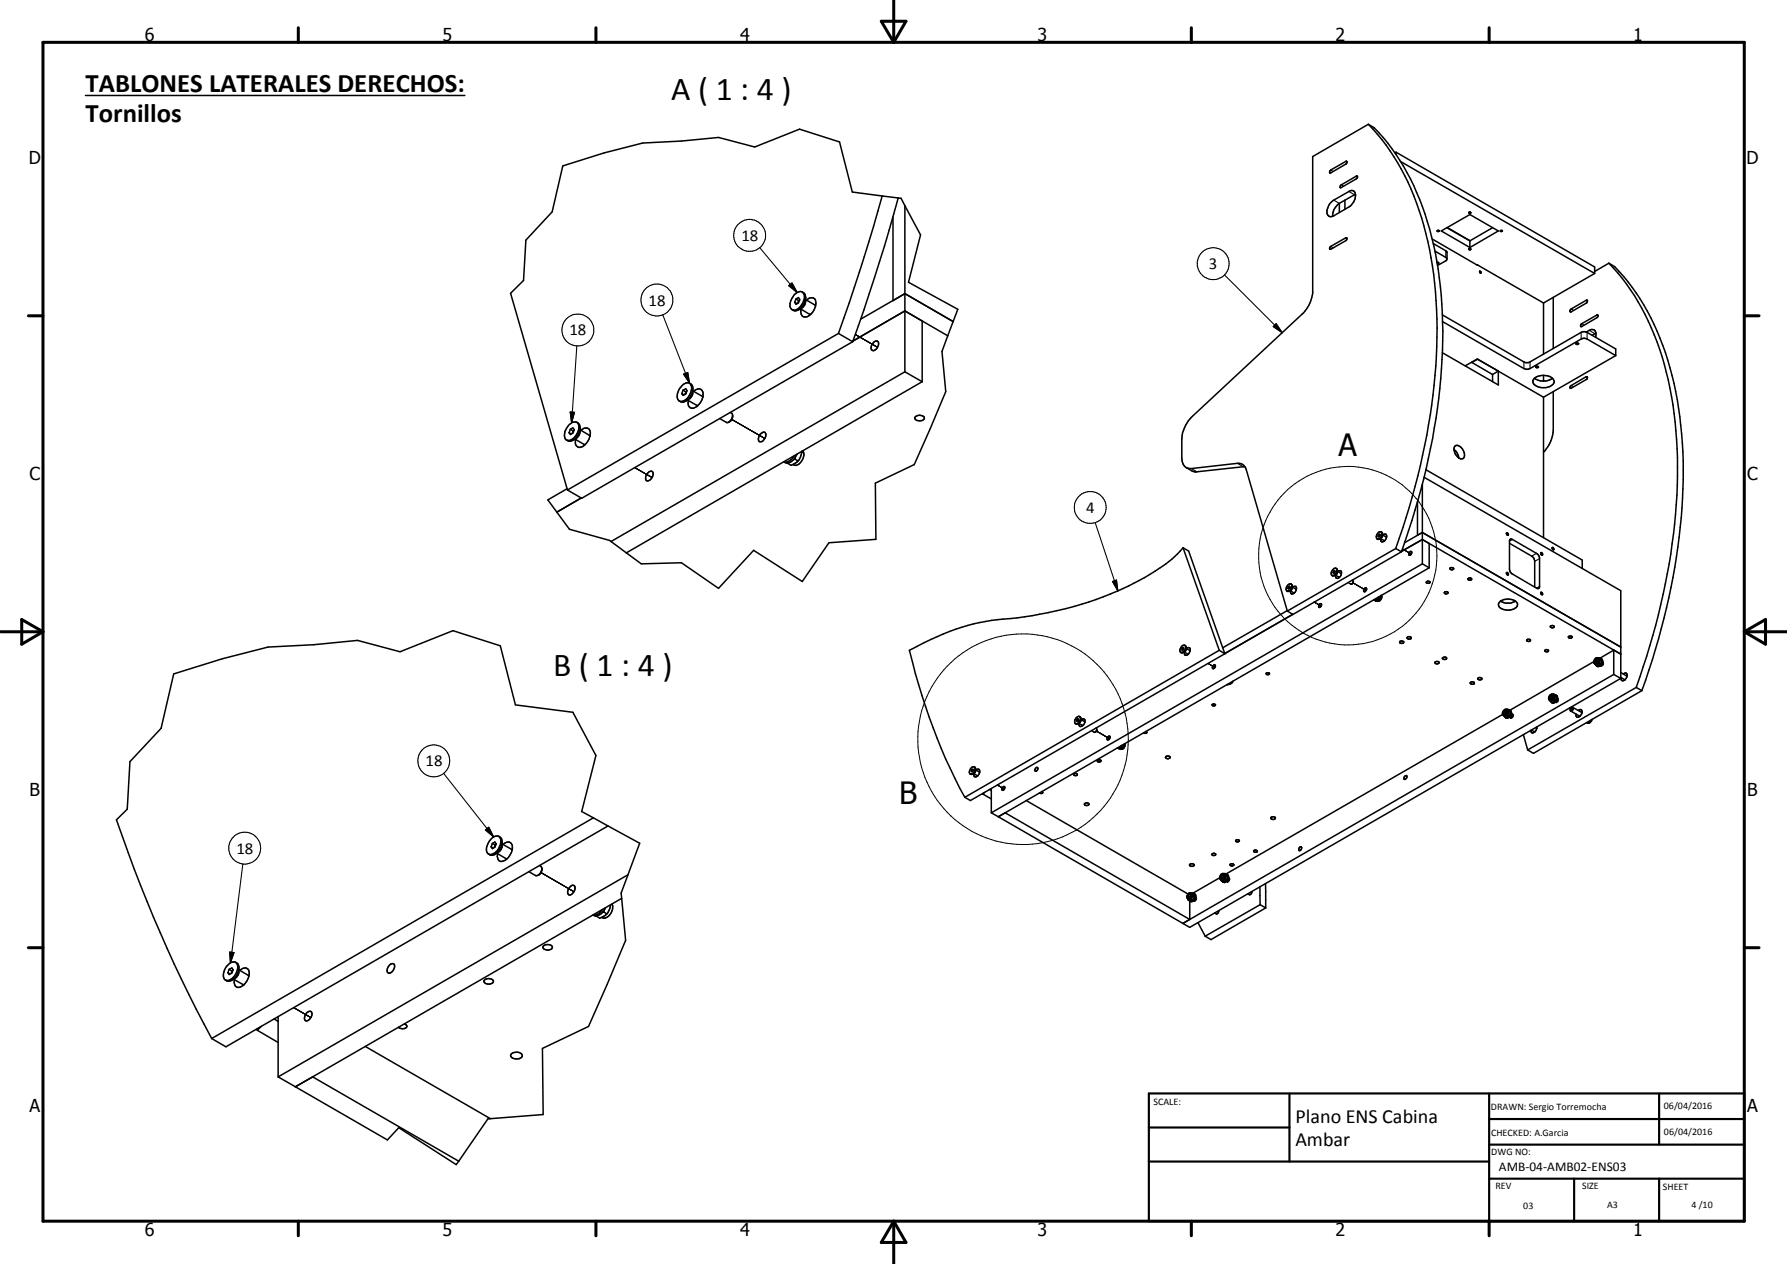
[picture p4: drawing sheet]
<svg xmlns="http://www.w3.org/2000/svg" width="420mm" height="297mm" viewBox="0 0 420 297" stroke-linecap="round" stroke-linejoin="round" font-family="sans-serif">
<g fill="none" stroke="#000" stroke-width=".24">
<path d="M201.1 78.6l5.2 3M172 98.6l7.8 4.4zM149.3 109.9l4 2.3M318.2 137l3 1.8M329.7 129l2.1 1.2M284 155.9l1.7 .9M309 141.5l1.6 .9M376.6 156l.3 .2M257.8 171.8l3.1 1.8zM355.2 168.1l.5 .3-.4-.1M366 164.6l.3 .2M369.1 166.4l.4 .2z"/>
<path d="M234.5 184.5l1.7 .9M127.2 205.1l7.7 4.4zM281 211.3l.2 .1M288.7 206.8l.3 .1M69 236.8l4.1 2.3"/>
<circle cx="316.9" cy="130.6" r="21"/>
<circle cx="240.5" cy="173.7" r="24.7"/>
</g>
<g fill="none" stroke="#000" stroke-width=".35">
<path d="M20.1 22.4h89.2M321.7 29.2l-13.1 7.6v32.2a8.2 8.2 0 0 1-2.5 4.8l-25.7 24a7.9 7.9 0 0 0-2.5 5.4v4.4a2.14 2.14 0 0 0 2.2 2.5l10.8-1.2a1.9 1.9 0 0 1 2.1 1.5l9.7 33.2M321.7 29.2l1.4 .8a55.7 55.7 0 0 1 13.9 27.4 110.6 110.6 0 0 1 .2 43.2 173.3 173.3 0 0 1-7.7 29.1M321.7 29.2a56.1 56.1 0 0 1 14 27.5 110.1 110.1 0 0 1 .2 43.2 170.4 170.4 0 0 1-7.7 29M328.2 35.8l-.2 .1M328.2 35.8v.6M328.2 35.8l46.7 26.9v1.6M329.3 37.9l45.6 26.4M207.4 46.1l4.5 .5 .9 1.7M207.4 46.1l-7-1-3-11.7-9.4-3-10.6 4.1-8.5-2.2-8.7 .8-9.1 .5-9.1 2.3-9.7 3.1-2.5 10.8-6.2 6.6-.5 9.5-3.1 3 13.4 46.2M207.4 46.1l-5.4 17.9-4.9 14.4M210 51v19.7l2.8-1.7"/>
<path d="M211.2 46.5a466 466 0 0 1-10.7 33.8M212.8 48.3v39.1M212.8 48.3l3.6 6.9-2.8 11.1 11.6 6.4-1.1 2.9M312.7 40.1l3.7-2.2 .3 .1-.2 .5-3.6 2.1h-.3zM312.7 58.1l3.7-2.2h.2l-.2 .7-3.5 2-.3-.1zM313.1 47.4l4-2.4a1 1 0 0 1 1.3 0 1 1 0 0 1 .3 1.2 3.3 3.3 0 0 1-1.6 2.4l-3.5 2.1a1.09 1.09 0 0 1-1.4-.1 1.09 1.09 0 0 1-.1-1.4l.4-1zM314.9 47.8v2.2M315.2 43.6l3.7-2.2h.2v.3l-.2 .3-3.7 2.1-.1-.1zM316.2 47v2.2M318.7 45.6l-3.8 2.2a3.5 3.5 0 0 0-1.6 3M318.7 45.7h.1M336.8 56.2l10.6 6.1"/>
<path d="M337 57.2l3.1 1.9 .1 1.8M337.4 59l2.5 1.5 .3 .3-.1 .4-2.1 1.2M337.9 54.2l.4-.1 .1 .2-.4 .1zM338.9 54.3l6.7-3.9 6.7 3.9-6.7 3.9zM340.2 53.5l5.4 3.1M340.3 53.5l5.3 3.1M345.3 58.5l.4-.1 .1 .2-.3 .1zM345.3 49.9l.4-.1 .1 .2-.3 .1zM345.6 56.6v1.6M350.9 53.5l-5.3 3.1M352.8 54.2h.5l-.5 .2zM186.3 72.8l.7 .3 .7-.3"/>
<path d="M186.8 71l.6 .4M187.1 70.3l.6-.4 .3 .5-.3 .8-.6 .3-.3-.5M187.1 70.3l.7 .4M187.1 70.3l-.3 .7M187.8 70.7l-.2 .5M188 70.6l-.2 .1M188.2 72.6l2.4 1.3M188.6 68.6a2.1 2.1 0 0 0-2.3 1.4 1.95 1.95 0 0 0-.2 2.6l.2 .2M188.6 68.6a1.78 1.78 0 0 1 .2 2.5l-.2 .3a2.01 2.01 0 0 1-2.3 1.4M188.6 68.6a1.21 1.21 0 0 1 .8 1.3M189.4 70.4l2.4 1.5M189.4 69.9v.9l-.2 .9-.5 .6-1 .5"/>
<path d="M189.4 69.9a3.9 3.9 0 0 1-1.7 2.9M189.6 70.5a1.22 1.22 0 0 1 2.2 .2 3.4 3.4 0 0 1-2.5 3.8 1.22 1.22 0 0 1-.9-1.8M197.1 78.4l-63.7 36.7M197.1 78.4l3.4 1.9M212.8 73.1l10 5.8M212.8 73.1l-12.2 7M212.8 69l11.3 6.6M212.8 69l-10.5 6M212.8 73.1l4 2.3v14.3M222.8 78.9l-1.3 3.7 .9 9.4-7.4 17.2-9.2 4.3 .1 13.2-11 .9-6.3 9.1-11.4-7.4-8.3 9-8.7-6.1-9.4 .3-3.5-2.6M224.1 75.6l-1.3 3.3M337.9 61.6l.4 .2-.4 .2"/>
<path d="M339.1 74l19.6 11.2 1-.2 12.1-6.9 .5-.2 .9 .2 6.7 3.9v1.6M339.2 75.6l19.1 11 .6 .2 .8-.2 12.1-6.9 .5-.2 .9 .2 6.7 3.9M347.3 62.3l15.6 8.9M347.9 63.8h.2l.1 .4-.3-.1zM348.1 64.2h.1M362.9 71.2v12M365.2 69.9v12M369.4 72.6l3.5-2 .3 .1-.1 .5-3.8 2.1-.2-.3zM371.7 76.2l3.7-2.2h.3v.4l-.3 .3-3.5 2.1-.3-.1zM372.9 78l.8-.4a.95 .95 0 0 1 1-.1 .95 .95 0 0 1 .5 .9l-.1 .8M374.9 64.3l-12 6.9M375.2 78.3l-.9 .5"/>
<path d="M378.3 61.8l-3.4 2M378.3 61.8l1.3 .9a56.5 56.5 0 0 1 14 27.4 108.6 108.6 0 0 1 .6 40.8 168.8 168.8 0 0 1-8.2 31.4M378.3 61.8a57.4 57.4 0 0 1 14.3 29.4 116 116 0 0 1-.6 43.7 167.8 167.8 0 0 1-7.3 26.6M135.6 99.2a1.96 1.96 0 0 1 0 2.8 2.23 2.23 0 0 1-2.4 1.4M135.6 99.2a1.7 1.7 0 0 0-2 .8 2.51 2.51 0 0 0-.6 3.3l.2 .1M135.6 99.2a1.2 1.2 0 0 1 .8 1.3M159.7 94.2a1.18 1.18 0 0 0 1.5 .1M160.3 92.5l.6 .3M160.6 91.7l.6-.3 .3 .4-.3 .8-.6 .3-.3-.4M160.6 91.7l.6 .4M160.6 91.7l-.3 .8M161.2 92.1l-.1 .6"/>
<path d="M161.4 92l-.2 .1M161.7 94l2.4 1.3M162.1 90a1.1 1.1 0 0 1 .8 1.1 2.59 2.59 0 0 1-.4 2.2l-1.3 1M162.1 90a2.36 2.36 0 0 0-2.6 1.8 1.9 1.9 0 0 0 .2 2.4M162.1 90a2.04 2.04 0 0 1 0 2.8 2.12 2.12 0 0 1-2.4 1.4M162.9 91.9l2.4 1.4M162.9 91.7a3.6 3.6 0 0 1-1.7 2.6M163.1 91.9l.3-.2a1.18 1.18 0 0 1 1.5-.2 1.18 1.18 0 0 1 .4 1.5 3.1 3.1 0 0 1-2.8 2.9 1.34 1.34 0 0 1-.7-1.8M171.7 96.9a1.11 1.11 0 0 1 .2 1.9l-1 .5-1.7-1M172.2 98l-.4 .8-.4 .4M200.5 80.3l-63.7 36.8-3.4-2M205.5 80.4a.64 .64 0 0 1 .9-.2 .64 .64 0 0 1 .1 .9 1.28 1.28 0 0 1-1.5 1.2l-.2-.5 .1-.5z"/>
<path d="M212.8 87.4l-69.1 39.9M212.8 87.4l4 2.3M215.2 98a1.45 1.45 0 0 1 2.1 .1v.3a1.34 1.34 0 0 1-2.2-.2zM216.8 89.7l-69.5 40.2M339.1 82.9l13.2 7.6v-3.3M344.5 86l2.8-1.6 15.6 8.9M346.1 85.1v.1M346.1 85.2l1.3-.8 4.9 2.8M346.1 85.2l4.8 2.8M350.9 88v1.7M352.3 87.2l-1.4 .8M360.8 88.9a3.2 3.2 0 0 1 4.6 .6 1.58 1.58 0 0 1-1.7 1.6 3.1 3.1 0 0 1-3.2-1.1v-.7z"/>
<path d="M360.8 88.9a3.6 3.6 0 0 0 4.2 0M361.2 86.1h.3l.2 .2-.4 .1zM362.9 88.2v1.4M362.9 93.3v33M365.2 92v9.1a8.4 8.4 0 0 1-2.3 5.2M369.2 90.8l3.7-2.3 .3 .1-.1 .5-3.8 2.2-.2-.2zM370.6 80.7l.3-.1 .3 .2-.5 .1zM379.9 83.6l-17 9.7M133.2 103.4a1.14 1.14 0 0 0 1.5 .1M133.3 114.9l-4.5 2.6 5.1 6.9 9.4 2.6 .4 .3M133.8 101.7l.5 .3M134.1 100.9l.6-.4 .3 .5-.3 .8-.6 .3-.3-.4"/>
<path d="M134.1 100.9l.6 .4M134.1 100.9l-.3 .8M134.7 101.3l-.1 .6M134.9 101.2l-.2 .1M135.2 103.2l2.4 1.3M136.4 101l2.3 1.5M136.4 100.5v1l-.3 .8-.4 .6-1 .6M136.4 100.5a3.8 3.8 0 0 1-1.7 3M136.6 101.1a1.18 1.18 0 0 1 1.4-.5 1.18 1.18 0 0 1 .8 1.3l-.1 .6M136.7 117l-5.8 3.4M138.7 102.5a3.1 3.1 0 0 1-2.7 2.6l-.3-.2a1.4 1.4 0 0 1-.4-1.6M152.3 111.2l.3-.3a.62 .62 0 0 1 .8 0 .62 .62 0 0 1 .1 .8 1.1 1.1 0 0 1-1.7 1.1v-.9z"/>
<path d="M178.8 102a.68 .68 0 0 1 .6-.5 .68 .68 0 0 1 .7 .6 1.68 1.68 0 0 1-1.5 1.7 1.2 1.2 0 0 1 .2-1.8zM185.1 108.8l.1 .1M185.3 108.8l-.1 .1M186.7 107.1a2.18 2.18 0 0 1-2.4 1.4l.8 .3M186.9 107.9l-.3 .1M186.9 107.9l.8 .4M187 107.4l-.1 .5M187.4 106.7a3.1 3.1 0 0 1-2.3 2.1M187.7 108.3l-1.7 1-.8-.4M188.5 106.1a4.2 4.2 0 0 1-.8 2.2M188.7 106a2.54 2.54 0 0 1-1 3.1l-.2 .1a.79 .79 0 0 1-1-.1M292.7 109.6l-11.6 1.3a4.2 4.2 0 0 1-2.2-1"/>
<path d="M333.3 117.9v7.9l1.1-.7M334.4 113.8v18.7M334.8 112.1l46.3 26.7v20.6M335.2 110.4l36.8 21.2v2M341.9 105.7a2.66 2.66 0 0 1 1.1 1.9M342 104.9a1.34 1.34 0 0 1 2 .9 1.33 1.33 0 0 1-.1 2 2.2 2.2 0 0 1-1.9-2.9zM143.7 127.3l3.6 2.6M278.2 128.7a32.6 32.6 0 0 1-10.4 7.7 85.2 85.2 0 0 1-34.7 9.4 55.6 55.6 0 0 0-19.3 7 142.5 142.5 0 0 0 13.1 34.6M278.2 128.7l1.3 .8 8.5 24.1M278.2 128.7l8.5 24.1M302.6 138.9l.1 .1M302.7 138.9a1.05 1.05 0 0 1-.2-1.1 1.05 1.05 0 0 1 1-.6 1.21 1.21 0 0 1-.7 1.7"/>
<path d="M302.8 138.2l.1 .2 .3-.2M302.8 138.2l.3 .1M302.9 137.9l.3 .1M302.9 137.9l-.1 .3M302.9 137.9l.3-.1 .1 .1-.1 .3M303.2 138v.2M303.2 138.2l-.1 .1M303.3 138h-.1M303.3 138.8l1 .5M303.6 137.2l.2 .3 .1 .6M303.8 138.1l-.5 .8h-.6M303.9 138l.9 .6"/>
<path d="M303.9 138.1l-.2 .5-.5 .3M303.9 137.9l-.1 .2M303.9 138l.3-.2h.5l.1 .8M304.8 138.6l-.3 .6-.5 .4-.5-.2-.1-.5M313.4 134.5l.2 .2M313.6 134.2l.2-.1 .1 .1-.1 .4-.2 .1-.2-.2M313.6 134.2l.2 .2M313.6 134.2l-.2 .3M313.8 134.4l-.1 .2M313.8 134.4h.1M314 135.1l.9 .6M314.1 133.6a1.09 1.09 0 0 0-.8 1.7 1.2 1.2 0 0 0 .9-1.7"/>
<path d="M314.1 133.6a1.06 1.06 0 0 1-.5 1.7h-.4M314.1 133.6h.2M314.5 134.1l-.1 .6-.6 .6M314.5 134.3l.8 .5M314.5 134.3l.7-.2a1.09 1.09 0 0 1 0 1.2 1.09 1.09 0 0 1-1.1 .5l-.1-.6M314.9 135.7h.1M315.3 134.8h.1M315.4 134.8v.1M317 136.9l.7 .4 .4-.3M318 136.3l.2 .3-.2 .4M318 137.1l-.2 .1M318.2 136.6l-.1 .4"/>
<path d="M320.8 138.3l.5-.1v.2l-.4 .7-.3-.2zM324 126l.3 .1M324.1 125.1a.53 .53 0 0 1 .7 0 .53 .53 0 0 1 .1 .7l-.2 .4-.7 .5a.87 .87 0 0 1-.4-.8 .87 .87 0 0 1 .5-.8zM324.1 125.6l.3-.1 .1 .2-.4 .5-.1-.2M324.1 125.6l.3 .2M324.1 125.6l-.1 .4M324.4 125.8l-.1 .2M324.4 125.8h.1M324.6 126.6l.9 .5M324.6 126.6l.1 .6 .2 .1 .6-.2M324.7 140l-.3 .9M324.8 125l.2 .3 .1 .6"/>
<path d="M324.8 139.9a.89 .89 0 0 1-.9 1.3M325 125.9l-.7 .8h-.5M325.1 125.7l.9 .6M325.1 125.9l-.3 .5-.4 .3M325.1 125.6l-.1 .3M325.2 125.7l.6-.2 .2 .4v.4M326 126.3l-.5 .8M328.2 128.9l-25.5 14.7M328.2 128.9l1.3 .8M329.5 129.6l4.9-2.8 46.7 26.9-1.7-.9M329.5 129.7l-41.5 23.9M331.5 129.7l.1-.1a.43 .43 0 0 1 .2 .6 .43 .43 0 0 1-.6 .1z"/>
<path d="M334.4 125.1l-4.2 2.5M334.4 125.1l46.7 27M334.4 132.5l1.6 .9M334.4 132.5l-101.3 58.5M335.4 136.8l.4-.2 .4 .2v.2l-.6 .1zM336 133.4l-101.3 58.5M336 127.7v5.7M339.6 139.2a.42 .42 0 0 1 .5-.2 .42 .42 0 0 1 .3 .4l-.6 .1zM340.9 133.5l.6-.1 .3 .2a.43 .43 0 0 1-.5 .3 .43 .43 0 0 1-.4-.4zM345.1 136a.5 .5 0 0 1 .5-.2 .5 .5 0 0 1 .4 .3l-.1 .2h-.5zM354.2 125.3a.33 .33 0 0 1 .4 .1 .33 .33 0 0 1-.1 .4zM354.2 134.6l.2-.1 .2 .6-.2-.1z"/>
<path d="M354.9 127.7l5.2 3 .6 .6 .1 .4v6.3M355 126.7l.6 .1 5.7 3.2 .6 .7 .1 .4v6.9l-.3 .3-.4-.1-5.8-3.4-.5-.5-.1-.4v-6.9zM362.3 129.9a.28 .28 0 0 1 .3 .2 .28 .28 0 0 1-.1 .3zM362.3 139.2l.3 .1v.5l-.3-.2zM364.9 128.7h.3l.1 .5h-.2zM277.8 152.6l.3 .1M277.9 152.3l.3-.2 .1 .2-.1 .4-.3 .1-.1-.2M277.9 152.3l.3 .1M277.9 152.3l-.1 .3M278.2 152.4v.3M278.2 152.4h.1M278.4 153.2l.9 .6"/>
<path d="M278.5 151.6a.97 .97 0 0 1 .4 1 .97 .97 0 0 1-.7 .7M278.5 151.6a1.14 1.14 0 0 0-.9 1.7 .98 .98 0 0 0 1.3-1M278.6 151.6a1.13 1.13 0 0 1-.9 1.7M278.9 152.4l.9 .6M279 152.4l.6-.2 .2 .2v.6M279.3 153.8h.1M279.8 153l-.3 .6-.6 .4-.3-.1-.1-.6M285.3 156.3h.4l.1 .2-.2 .5-.4 .1-.1-.3zM286.7 152.8l1.3 .8M286.7 152.8l-59.8 34.6M288 153.6l-59.8 34.5-1.3-.7M297.8 158.2l.5-.1 .2 .3-.6 .1-.2-.1z"/>
<path d="M302.6 143.5l-15.1 8.7M302.7 143.6l1.3 .8M310.2 142l.4-.1a.5 .5 0 0 1 0 .6 .5 .5 0 0 1-.6 .1zM324 140.4l-.4 .4-.6 .2 .4 .1M324.1 140.7l-.2 .1M324.1 140.7l.3 .2M324.1 140.5l-.7 .6M324.1 140.5v.2M324.3 140.3l-.2 .2M324.4 140.9l-.7 .4-.3-.2M329.1 150.7a.48 .48 0 0 1 .6-.1 .48 .48 0 0 1 .3 .5 .48 .48 0 0 1-.6 .1 .48 .48 0 0 1-.3-.5zM330.9 149.7a.48 .48 0 0 1 .6-.1 .48 .48 0 0 1 .3 .5 .48 .48 0 0 1-.6 .1 .48 .48 0 0 1-.3-.5z"/>
<path d="M337.4 155.6l.7-.2 .3 .3a.56 .56 0 0 1-1 0zM339.2 154.6l.8-.1a.46 .46 0 0 1-.2 .6 .46 .46 0 0 1-.6-.3zM347.5 159.3a.46 .46 0 0 1 .6-.1 .46 .46 0 0 1 .2 .5l-.5 .1-.4-.3zM352.6 141.5a3.1 3.1 0 0 1 4.2 .3v.4a2.74 2.74 0 0 1-4.5 .1v-.4zM352.8 141.3a3.2 3.2 0 0 0 3.5 0M359 150.4l.1-.2 .6 .1a.41 .41 0 0 1-.2 .5 .41 .41 0 0 1-.5-.2zM363.2 152.9a.42 .42 0 0 1 .5-.3 .42 .42 0 0 1 .3 .5l-.5 .1zM364.6 147.1l.4-.1 .4 .2a.43 .43 0 0 1-.5 .3 .43 .43 0 0 1-.3-.4zM368.8 149.6l.6-.1 .2 .2a.47 .47 0 0 1-.4 .3 .47 .47 0 0 1-.4-.4zM374.7 155.5l-19.7 11.4M375 156l.2 .3M375.1 154.7a.41 .41 0 0 1 .6-.1 .41 .41 0 0 1 0 .6l-.4 .7-.4 .1-.2-.6z"/>
<path d="M375.6 154.9a.49 .49 0 0 0-.6 .2 .49 .49 0 0 0 0 .6l.5-.3M375.6 154.9a.44 .44 0 0 0-.5 .2 .44 .44 0 0 0 0 .6l.3-.1M375.6 154.9l-.2 .6M375.6 154.9l-.1 .5M375.7 154.6a.81 .81 0 0 1 .3 1 .81 .81 0 0 1-.9 .5l-.2-.1M376 156l-.8 .3M376 154.6l.3 .5M376 154.6h-.3M376 156l.2 .1M376 154.6l.2 .1M376.2 154.7a1 1 0 0 1 .6 1 1 1 0 0 1-.7 .9h-.5l-.3-.2M376.2 154.7l.4 .5"/>
<path d="M376.2 156.1l-.7 .4-.3-.2M376.3 155.1l-.3 .9M376.3 155.1l.3 .1M376.6 155.2l-.4 .9M376.6 154.9a1.23 1.23 0 0 1-1.2 1.6M376.8 155.6a.48 .48 0 0 1 .1 .6 .48 .48 0 0 1-.6 .2M379.4 158.5l1.7 .9M379.4 158.5l-101.3 58.5 1.6-.9M379.4 152.8v5.7M379.4 152.8l-3.2 1.9M381.1 159.4l-101.4 58.5-45-26M381.1 158l1.5 .9"/>
<path d="M381.1 159.2l.9 .5M381.2 159.3a.5 .5 0 0 0 .2 .7 .5 .5 0 0 0 .7-.3M381.7 158.4l.6-.2 .2 .2 .1 .5M382 159.7l.1 .1M382.6 158.9l-.5 .8M253 168.7l.4-.3a.48 .48 0 0 1 .6 .1 .48 .48 0 0 1-.1 .7 .88 .88 0 0 1-1.1 .8 1.06 1.06 0 0 1 .2-1.3zM253.1 169.3l.2 .2M253.2 169l.3-.1v.5l-.3 .1-.1-.2M253.2 169l.3 .2M253.2 169l-.1 .3M253.5 169.2l-.1 .2M253.6 169.2h-.1"/>
<path d="M253.6 170l1 .5M253.9 168.4a1 1 0 0 1-.5 1.7M254.2 169.2l.6-.2 .2 .1 .1 .6M255.1 169.7a.92 .92 0 0 1-1.3 .9l-.1-.6M255.1 169.7l-.9-.6-.3 .6-.5 .4h-.5M256.7 171.7l.5 .4 .6-.3M257.7 171.1l.2 .3-.1 .3M257.7 172h-.2M257.9 171.5l-.2 .3M258.1 178.6h.5l.3 .3-.7 .2-.2-.2zM260.5 173.2l.3-.2a.48 .48 0 0 1 .1 .6 .48 .48 0 0 1-.6 .2zM263.6 175.3l-.5 .4-.4 .1 .3 .1"/>
<path d="M263.7 175.3l-.7 .6M263.7 175.3v.2M263.7 175.5l-.1 .1M263.7 175.5l.3 .2M263.9 175.1l-.2 .2M264 175.7l-.7 .4-.3-.2M264.4 174.8l-.4 .9M264.4 174.8a.85 .85 0 0 1 0 .9 .85 .85 0 0 1-.9 .3M268.9 172.2v.1M269.4 171.9l.3 .2-.1 .2h-.7M274.1 177.8l.6-.1 .4 .2a.55 .55 0 0 1-.5 .4 .55 .55 0 0 1-.5-.4zM285.1 165.5h.6a.36 .36 0 0 1-.3 .4 .36 .36 0 0 1-.4-.3z"/>
<path d="M289.9 160.1l-.1 .3-.6 .4-.8 .1M345.7 160.4a.5 .5 0 0 1 .5-.2 .5 .5 0 0 1 .4 .5 .58 .58 0 0 1-.9-.3zM353.3 167.9l-65.1 37.5M353.5 168.1l.3 .3M353.5 167.3l.4-.4a.44 .44 0 0 1 .2 .6 .44 .44 0 0 1-.6 .2zM353.6 167a.44 .44 0 0 1 .6-.3 .44 .44 0 0 1 .1 .6 .75 .75 0 0 1-1 .7v-.5zM354.1 167.2l-.3-.2-.2 .6v.2l.3-.1 .2-.4M354.2 166.7a.78 .78 0 0 1 .4 .8 .78 .78 0 0 1-.5 .6l-.3 .1-.4-.1M354.5 168.1l-.7 .3M354.5 166.7l.3 .5M354.5 166.7l-.2 .1M354.5 166.7a.91 .91 0 0 1 .6 .9l-.3 .6"/>
<path d="M354.5 168.1l.3 .1M354.8 166.9h.2a1.08 1.08 0 0 1 0 1.2 1.08 1.08 0 0 1-1 .5l-.1-.1M354.8 168.2l-.7 .5-.3-.3M354.8 167.2l-.3 .9M354.8 167.2l.3 .1M355 166.9l.4 .5-.2 .7M355.2 168.1l.3-.3a.5 .5 0 0 1 .1 .6 .5 .5 0 0 1-.5 .3v-.5M355.2 168.1l-.8 .7-.4-.1M358.2 172.6l1 3.6M360.1 171.6l.8 .4M361.1 171l.2 .2M361.3 170.8a1.08 1.08 0 0 1-1.2 1.3l-.2-.5"/>
<path d="M364.3 164.5h.1M364.4 164.5l.2 .4M364.4 163.4l.4-.3a.72 .72 0 0 1 .7 .6 .72 .72 0 0 1-.5 .8l-.2 .2a.68 .68 0 0 1-.7-.5 .68 .68 0 0 1 .3-.8zM364.4 163.7l.5-.2v.4l-.2 .3h-.3zM364.7 165l.2 .1M364.8 164.1l-.1 .1M364.9 164l.1-.4-.1-.2a.53 .53 0 0 0-.5 .3 .53 .53 0 0 0 .1 .6l.1-.1M365.1 163.2a.95 .95 0 0 1-.7 1.3M365.3 164.5l-.7 .4M365.3 163.1l.7 .6M365.3 163.1l.4 .5M365.3 163.1l-.2 .1"/>
<path d="M365.3 164.5l.3 .2M365.7 163.6l-.4 .9M365.7 163.3l.2 .1a1.12 1.12 0 0 1 .1 1.2 1.12 1.12 0 0 1-1 .6M365.7 163.6l.3 .2M365.8 163.4h.2M366 163.7a1.28 1.28 0 0 1-1 1.4l-.4-.2M366 163.5a1.32 1.32 0 0 1-1.1 1.6M366.2 164.2a.47 .47 0 0 1 .1 .6 .47 .47 0 0 1-.6 .2M369.3 167.1l2.2 1.2M369.6 166.2a.48 .48 0 0 1-.3 .8l-.1-.1M369.6 166.2a.5 .5 0 0 0-.4 .4 .5 .5 0 0 0 .3 .5 .61 .61 0 0 0 .3-.9M369.6 166.2h.2"/>
<path d="M369.6 166.2l-.1 .1M369.8 166.2l2.1 1.3M370.6 167.8a.51 .51 0 0 0 .2 .7 .51 .51 0 0 0 .7-.2M371.1 167a.52 .52 0 0 1 .8 0v.1a1.22 1.22 0 0 1-.4 1.2M373.1 169.8h.1M374.2 169.2l-.6 .6h-.4M374.3 169a1.01 1.01 0 0 1-1.1 .9v-.1M384.7 161.5l-25.5 14.7M384.7 161.5l1.3 .8M386 162.3l-25.5 14.7-1.3-.8M115.5 199l.5 .3M115.8 198.2l.6-.3 .3 .4-.3 .8-.6 .3-.3-.4"/>
<path d="M115.8 198.2l.6 .3M115.8 198.2l-.3 .8M116.4 198.5l-.2 .7M116.6 198.5h-.2M117.3 196.6a2.4 2.4 0 0 1-.2 3 2.06 2.06 0 0 1-2.2 1.1M117.3 196.6a2.36 2.36 0 0 0-2.6 1.7 1.74 1.74 0 0 0 .2 2.4M117.3 196.6l.6 .4 .2 .8M118.1 198.3l2.3 1.5M118.1 197.8a2.39 2.39 0 0 1-.3 1.8l-1.4 1.2M118.1 197.8a3.9 3.9 0 0 1-1.7 3M118.3 198.5a1.22 1.22 0 0 1 1.6-.6 1.22 1.22 0 0 1 .6 1.6l-.1 .3M120.4 199.8a2.77 2.77 0 0 1-2.9 2.6l-.5-.6v-1.2"/>
<path d="M139.5 192.2l-2.7-1.5 3.3-13.2-5.4-10.1-13.5-1.7-3.6-13.9-11.1-3.6-12.4 5-10-2.7-10.4 1-10.7 .6-10.7 2.7-11.5 3.6-2.9 12.8-7.3 7.8-.7 11.2-2.5 2.5a334.2 334.2 0 0 0 22.4 51.4M139.5 192.2l3.4 1.9M139.5 192.2l-89.7 51.9M142.9 194.1l7.5 4.1-4.4 11.7 .2 1.2M142.9 194.1l-89.8 51.9-3.3-1.9M228.4 181.2l.1 .1M228.5 180.9l.2-.1 .1 .1-.1 .3-.2 .2-.1-.2M228.5 180.9l.3 .1M228.5 180.9l-.1 .3M228.8 181l-.1 .3M228.8 181h.1M228.9 181.8l.9 .5"/>
<path d="M229 181.9a.5 .5 0 0 0 .2 .7 .5 .5 0 0 0 .7-.3M229.2 180.3a1.13 1.13 0 0 1-1.1 1.6 1.14 1.14 0 0 1 1-1.7l.2 .2a1.05 1.05 0 0 1-.1 1.1 1.05 1.05 0 0 1-1.1 .4M229.4 180.9l.9 .6M229.4 180.9l-.6 .9M229.5 181a.52 .52 0 0 1 .8 0v.1a1.22 1.22 0 0 1-.4 1.2M229.8 182.3h.1M230.3 181.5h.1M231 186.5l.1 .1M231.1 186.6l2 1.1M231.5 186.2l-.4 .4M232.7 185.5l.4 .3M233.1 191l1.6 .9"/>
<path d="M233.1 185.3v5.7M234.7 191.9l1.6-.9 43.4 25.1M235.6 185.2l.4-.4 .2 .1 .1 .3-.2 .3a.31 .31 0 0 1-.5 .2 .31 .31 0 0 1 0-.5zM241.3 188.1l38 22M243.5 180.5l.2-.2a.48 .48 0 0 1 .3 .6 .48 .48 0 0 1-.6 .3zM244.9 186l.2 .1a.38 .38 0 0 1-.2 .4 .38 .38 0 0 1-.5-.2M252.4 181.9a.45 .45 0 0 1 .5-.2 .45 .45 0 0 1 .4 .5 .52 .52 0 0 1-.9-.3zM255 188.9l.6-.2 .5 .3a.66 .66 0 0 1-1.1-.1zM290.5 197.5a.42 .42 0 0 1 .5-.2 .42 .42 0 0 1 .3 .4l-.4 .2-.4-.2zM294.8 199.9a.45 .45 0 0 1 .4-.1 .45 .45 0 0 1 .4 .4l-.6 .1zM298.9 192.1l.2-.2 .7 .2a.47 .47 0 0 1-.5 .5 .47 .47 0 0 1-.4-.5zM305.5 199.2l.5-.2a.5 .5 0 0 1 0 .6 .5 .5 0 0 1-.6 .2z"/>
<path d="M330.3 182.5l.3-.3a.48 .48 0 0 1 .1 .7 .48 .48 0 0 1-.6 .1zM114.9 200.7a1.2 1.2 0 0 0 1.5 .1M116.8 200.5l2.4 1.3M126.7 205.5l-.1 .2M126.9 203.4a1.22 1.22 0 0 1-.1 2.1M127.4 204.2a1.51 1.51 0 0 1-1.5 1.5l-1.5-.8M134.1 208.3l.2-.1a.62 .62 0 0 1 .8 0 .62 .62 0 0 1 .1 .8 1.21 1.21 0 0 1-1.6 1.2 1.43 1.43 0 0 1 .5-1.9zM139.4 215l.9 .3M140.2 215.3h.1M141.6 213.7a2.23 2.23 0 0 1-2.1 1.3M142 214.3l-.4 .2M142 214.3l.7 .5"/>
<path d="M142.1 213.9l-.1 .4M142.4 213.4l-1.1 1.4-1.1 .5M142.7 214.8l-.5 .4-1.2 .6-.8-.5M143.6 212.6l-.3 1.1-.6 1.1M143.8 212.5a2.47 2.47 0 0 1-1.9 3.3l-.4-.2M146.2 211.1l.9 9.9-8.7 20.2-10.9 5.2 .2 15.5-12.4 1M146.2 211.1l-76.7 44.3M147.6 205.6l-82.2 47.5M279.3 211.2l.1 .3M279.4 211.5l.3 .2M279.7 203.2l.2-.2a.6 .6 0 0 1 .9 .3l-.3 .3h-.5zM279.7 211.7v4.4"/>
<path d="M279.9 210.6l-.2 .3M279.9 210.5v-.3a.39 .39 0 0 0-.5 .2 .39 .39 0 0 0 .2 .5M279.9 210.5v-.3a.51 .51 0 0 0-.5 .2 .51 .51 0 0 0-.1 .5l.6-.3M279.9 210.5v.1M280 209.8l.1 .1M280.1 211.5h-.7M280.1 211.5l.2 .1M280.1 209.9a1 1 0 0 1-.8 1.3 .78 .78 0 0 1 0-1 .78 .78 0 0 1 1-.1 1.04 1.04 0 0 1-.7 1.3l-.4-.2M280.1 209.9h.4M280.3 211.6l-.6 .1M280.5 209.9l.1 .7M280.5 209.9l.3 .2 .1 .7"/>
<path d="M280.6 210.6l-.5 .9M280.6 210.6l.3 .2M280.7 210a.88 .88 0 0 1 0 1.6l-.5 .3-.5-.2M280.9 210.8l-.6 .8M281 210.1a1.34 1.34 0 0 1-1.1 1.7M281.1 210.8a.5 .5 0 0 1 .1 .6 .5 .5 0 0 1-.5 .3M281.7 216.8l1.7 3.2M285 200.7l.6-.2 .2 .3-.6 .2zM286.5 214v.3l-.3 .5-.6-.3M286.8 206.3l-6.3 3.6M287 206.7l.1 .1M287.1 206.8l.2 .3"/>
<path d="M287.2 205.6l.4-.1 .1 .3-.2 .4-.4 .2-.1-.4zM287.4 206.3l.2-.6a.51 .51 0 0 0-.5 .7h.2M287.7 205.3a.78 .78 0 0 1 .3 1 .78 .78 0 0 1-1.1 .3M287.8 205.4a.77 .77 0 0 0-.8 .1 .77 .77 0 0 0-.2 .8M287.8 205.4a.93 .93 0 0 1-1 1.2v-.3M288 205.3l.3 .5M288 205.3a1.02 1.02 0 0 1 .6 1.1 1.02 1.02 0 0 1-1 .8l-.3-.1M288 206.7l-.7 .4M288 205.3l-.2 .1M288 206.7l.3 .1M288.2 205.6v.1M288.3 205.8l-.3 .9"/>
<path d="M288.3 205.5h.1a1.1 1.1 0 0 1 .1 1.2 1.1 1.1 0 0 1-1 .5l-.1-.1M288.3 205.8l.3 .1M288.5 205.5l.4 .5a1.36 1.36 0 0 1-1.1 1.4l-.3-.1M288.8 206.3h.2a.6 .6 0 0 1-.5 1l-.1-.2M289.3 203.1l.5-.1 .3 .2a.43 .43 0 0 1-.5 .3 .43 .43 0 0 1-.3-.4zM294.3 209.5l-.3 .7-.2 .1-.4-.2M296.2 208.4l.1 4.2M296.3 212.6l1.3 .8M296.3 212.6l-12.9 7.4M297.5 207.6l.1 5.8M297.6 213.4l-12.9 7.4-1.3-.8M53 230.3a1.21 1.21 0 0 0 1.5 .1"/>
<path d="M53.6 228.6l.5 .3M53.9 227.8l.6-.3 .3 .4-.3 .7-.6 .4-.3-.4M53.9 227.8l.6 .4M53.9 227.8l-.3 .8M54.5 228.2l-.2 .6M54.7 228.1l-.2 .1M54.9 230.1l2.5 1.3M55.1 230.2a1.22 1.22 0 0 0 .4 1.6 1.22 1.22 0 0 0 1.6-.2l.3-.2M55.4 226.1a1.11 1.11 0 0 1 .8 1l-.2 1.9-.3 .6-1.2 .8M55.4 226.1a2.45 2.45 0 0 0-2.7 2.1 1.63 1.63 0 0 0 .3 2.1M55.4 226.1a2.11 2.11 0 0 1 0 2.8 2.43 2.43 0 0 1-2.2 1.5l-.2-.1M56.2 227.9l2.3 1.5"/>
<path d="M56.2 227.8a3.7 3.7 0 0 1-1.7 2.6M56.4 228a1.22 1.22 0 0 1 2.1 0 3.5 3.5 0 0 1-1.1 3.4M64.4 239.4l1 .6M65.4 238.9v14.2M72.2 237.9a.66 .66 0 0 1 .9-.2 .66 .66 0 0 1 .2 .9 1.32 1.32 0 0 1-1.5 1.2l-.2-.5 .1-.5zM91.5 226.9a.71 .71 0 0 1 1.1-.4 .71 .71 0 0 1 .1 1.1 1.03 1.03 0 0 1-1.6 .9v-.9zM113.9 230.4a1.32 1.32 0 0 1 2.1 .2 1.25 1.25 0 0 1-1.1 .7 1.25 1.25 0 0 1-1.1-.8zM127.7 222.4a1.49 1.49 0 0 1 2.2 .1 1.08 1.08 0 0 1-1.7 .6l-.5-.3zM60.4 241.8l.1 .3M60.5 242.1l4.9 2.9M61.5 241.2l-1 .9M65.4 253.1l4.1 2.3"/>
<path d="M69.5 255.4l21.6 12.5 2.7-2.9 13.5 8.7 .6-.8M69.5 255.4l4-2.3 34.4 19.8M85.9 245.9l29.4 17M95 240.7a.55 .55 0 0 1 .7 .5 .55 .55 0 0 1-.8 .5l-.9-.1-.2-.2M120.2 247.7a1.64 1.64 0 0 1 2.6 .4 1.61 1.61 0 0 1-2.8-.1zM115.3 262.9h-.6l-6.8 10"/>
</g>
<g fill="none" stroke="#000" stroke-width=".25">
<path d="M312.9 40l.6 .3M316.4 37.9l.3 .2M178.6 58.2l8.8 10.5M312.9 57.9l.6 .4M313.6 47l1.3 .8M315.4 43.4l.5 .4M316.4 55.9l.3 .1M317.1 45l1.4 .8M318.9 41.4l.3 .2M339.9 58.9v1.6M155.8 74l6.3 16M185.5 67.1l.7-.6 1.2 2.2z"/>
<path d="M287.9 64.6l13.6 13.6M300 76.1l1.5 2.1-2.1-1.4zM369.4 72.6l.6 .3M371.8 78.1v1.6M371.9 76.1l.5 .3M372.9 70.6l.3 .1M373.2 78.1v1.6M373.7 77.6l1.3 .8M375.4 74l.3 .2M134.1 96.8l1 .1-.7 2.5zM135.6 81.3l-1.2 18.1M160.7 87.9l1-.4 .4 2.5z"/>
<path d="M358.3 85v1.6M359.7 85v1.6M369.4 90.6l.6 .3M372.9 88.5l.3 .2M280.1 110.1l1.3 .8M290.9 108.9l1.4 .8M257.5 122.8l5.3 16.1M261.6 136.7l.9-.4 .3 2.6zM355.6 126.8l-.7 .4M361.3 130l-1.2 .7M362 137.8l-.7 .4M362 131.3l-1.2 .6"/>
<path d="M104.3 181.7l11.8 15M114.1 195l.8-.6 1.2 2.3zM57.1 203l-2.9 23.3M54 223.7l1 .2-.8 2.4z"/>
<circle cx="176.2" cy="55.3" r="3.7"/>
<circle cx="135.9" cy="77.5" r="3.7"/>
<circle cx="154.5" cy="70.5" r="3.8"/>
<circle cx="285.2" cy="62" r="3.8"/>
<circle cx="256.3" cy="119.3" r="3.7"/>
<circle cx="102" cy="178.8" r="3.8"/>
<circle cx="57.5" cy="199.3" r="3.7"/>
</g>
<g fill="#000">
<circle cx="188.5" cy="106.1" r=".18"/>
<circle cx="324.7" cy="140" r=".18"/>
<circle cx="323.4" cy="141.1" r=".18"/>
<circle cx="371.9" cy="167.4" r=".18"/>
</g>
<g fill="none" stroke="#000" stroke-width=".71">
<path d="M10.1 9.9h400v277.1h-400zM70.1 6.5v3.4M140.1 6.5v3.4M207.2 5h5.8l-2.9 4.9zM210.1 0v9.9M280.1 6.5v3.4M350.1 6.5v3.4M6.7 74.2h3.4M410.1 74.2h3.5M.1 148.5h10M5.1 145.6l5 2.9-5 2.9zM410.1 148.5h10"/>
<path d="M410.1 148.5l5-2.9v5.8zM6.7 222.7h3.4M410.1 222.7h3.5M70.1 287v3.4M140.1 287v3.4M210.1 287v10M210.1 287l2.9 5h-5.8zM280.1 287v3.4M350.1 287v3.4"/>
</g>
<path d="M270.1 257h140v30h-140zM303.2 257v16M350.1 257v30M390.1 257v12M270.1 265h33.1M270.1 273h80M350.1 277h60M350.1 269h60M350.1 263h60M370.1 277v10M390.1 277v10" fill="none" stroke="#000" stroke-width=".51"/>
<path d="M185.5 67.1l.7-.6 1.2 2.2zM300 76.1l1.5 2.1-2.1-1.4zM134.1 96.8l1 .1-.7 2.5zM160.7 87.9l1-.4 .4 2.5zM261.6 136.7l.9-.4 .3 2.6zM114.1 195l.8-.6 1.2 2.3zM54 223.7l1 .2-.8 2.4z" fill="#000"/>
<g font-size="7.9">
<text x="157.8" y="23.6">A ( 1 : 4 )</text>
<text x="130" y="158.8">B ( 1 : 4 )</text>
</g>
<g font-size="7.2">
<text x="314.7" y="107.3">A</text>
<text x="211.4" y="188.8">B</text>
</g>
<g font-size="6.3">
<text x="20.1" y="21.5">TABLONES LATERALES DERECHOS:</text>
<text x="20.1" y="28.8">Tornillos</text>
</g>
<g font-size="4.7">
<text x="304.6" y="263.9">Plano ENS Cabina</text>
<text x="304.6" y="269.3">Ambar</text>
</g>
<g font-size="4.2">
<text x="34" y="9.6">6</text>
<text x="104" y="9.6">5</text>
<text x="174" y="9.6">4</text>
<text x="244" y="9.6">3</text>
<text x="314" y="9.6">2</text>
<text x="384" y="9.6">1</text>
<text x="6.8" y="38.7">D</text>
<text x="410.6" y="38.7">D</text>
<text x="7" y="112.9">C</text>
<text x="410.8" y="112.9">C</text>
<text x="7" y="187.1">B</text>
<text x="410.8" y="187.1">B</text>
<text x="7" y="261.4">A</text>
<text x="410.8" y="261.4">A</text>
<text x="34" y="290.4">6</text>
<text x="104" y="290.4">5</text>
<text x="174" y="290.4">4</text>
<text x="244" y="290.4">3</text>
<text x="314" y="290.4">2</text>
<text x="384" y="290.4">1</text>
</g>
<g font-size="3.9">
<text x="174.3" y="56.6">18</text>
<text x="284.3" y="63.2">3</text>
<text x="152.5" y="71.8">18</text>
<text x="133.9" y="78.8">18</text>
<text x="255.3" y="120.6">4</text>
<text x="100" y="180.1">18</text>
<text x="55.6" y="200.6">18</text>
</g>
<text font-size="3.1" x="352.4" y="275.2">AMB-04-AMB02-ENS03</text>
<g font-size="2.4">
<text x="271.2" y="259.7">SCALE:</text>
<text x="350.6" y="260.8">DRAWN: Sergio Torremocha</text>
<text x="391.2" y="260.6">06/04/2016</text>
<text x="350.6" y="267">CHECKED: A.Garcia</text>
<text x="391.2" y="266.7">06/04/2016</text>
<text x="350.6" y="271.4">DWG NO:</text>
<text x="351.6" y="279.3">REV</text>
<text x="372" y="279.4">SIZE</text>
<text x="391" y="279.6">SHEET</text>
<text x="358.1" y="284.1">03</text>
<text x="377.9" y="283.8">A3</text>
<text x="397.7" y="283.8">4 /10</text>
</g>
</svg>
